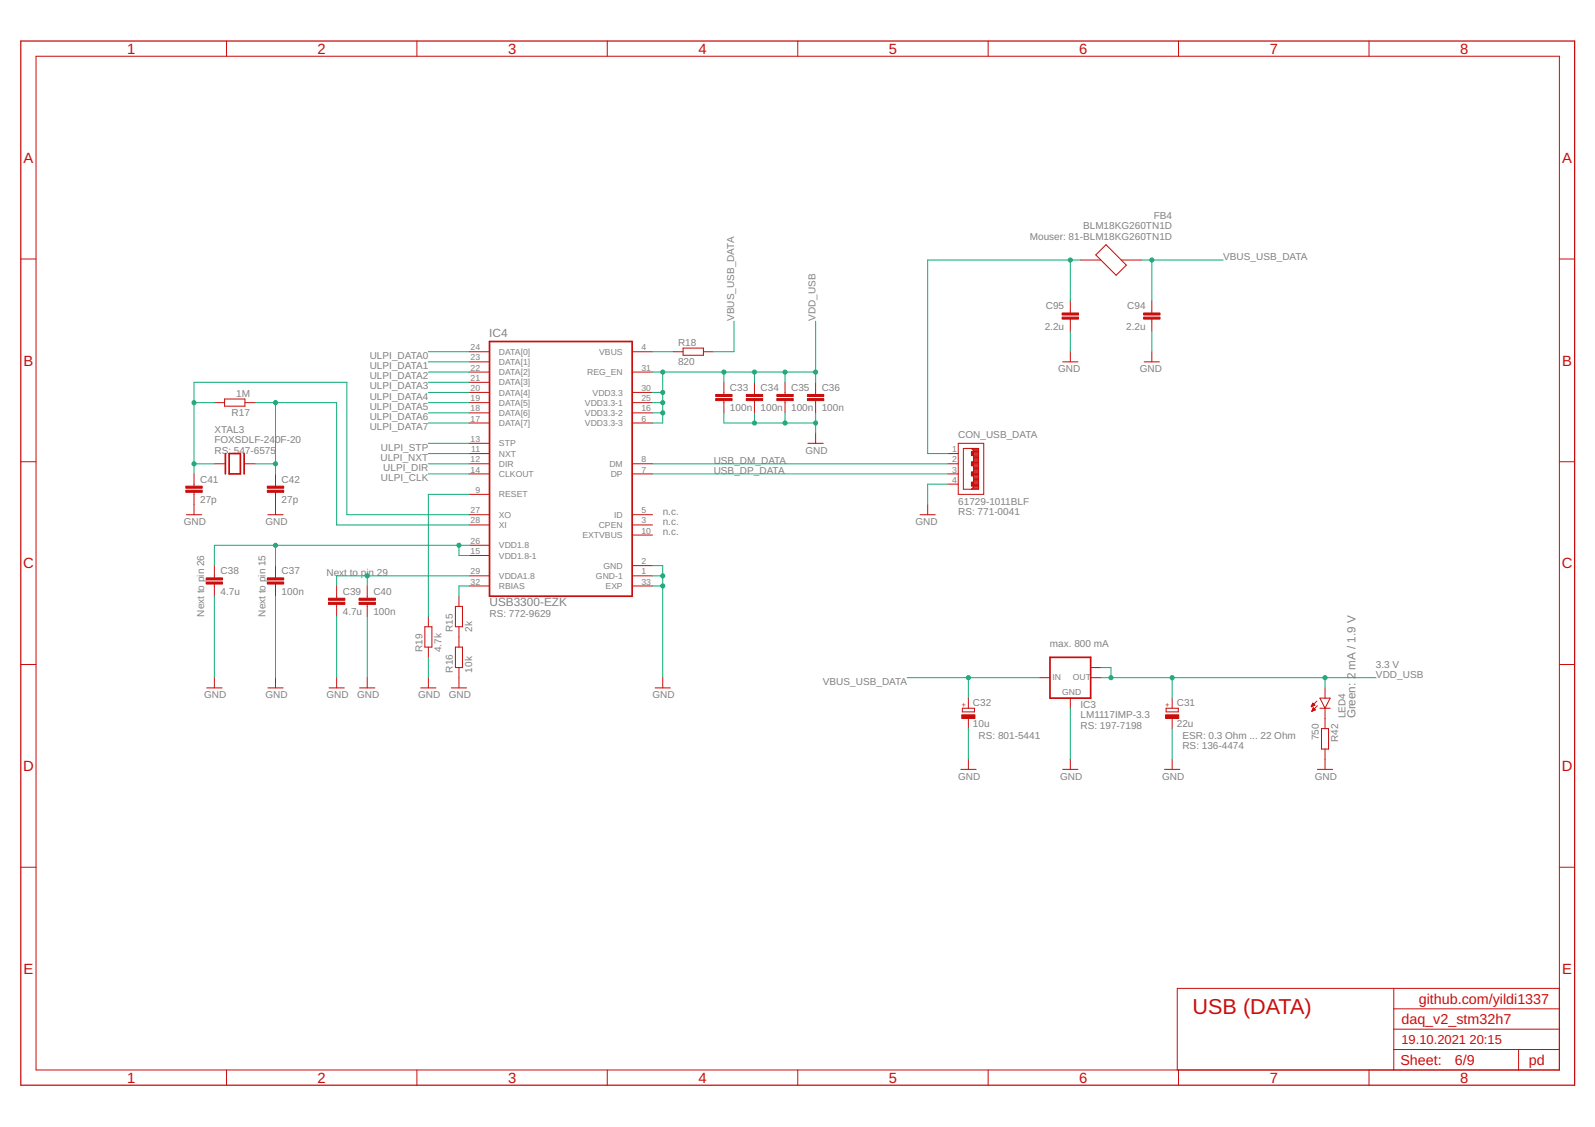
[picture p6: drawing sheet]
<svg xmlns="http://www.w3.org/2000/svg" width="297mm" height="210mm" viewBox="0 0 297 210" stroke-linecap="round" stroke-linejoin="round" font-family="sans-serif">
<g fill="none" stroke="#c90d0c" stroke-width=".19">
<path d="M6.7 10.5h283.7v188.8h-283.7zM42.2 7.6v2.9M77.6 7.6v2.9M113.1 7.6v2.9M148.6 7.6v2.9M184 7.6v2.9M219.5 7.6v2.9M255 7.6v2.9M3.9 48.2h2.8M199.3 56v2.3M199.3 59.4v2.3M201.2 48.4h3.8"/>
<path d="M204.1 47.5l1.9-1.9 3.8 3.8-1.9 1.9zM208.8 48.4h3.8M214.5 56v2.3M214.5 59.4v2.3M290.4 48.2h2.8M39.9 75h1.9M41.8 74.3h3.8v1.3h-3.8zM45.6 75h1.9M87.4 67.4h3.8M87.4 69.3h3.8M87.4 71.2h3.8M87.4 73.1h3.8"/>
<path d="M87.4 75h3.8M87.4 76.9h3.8M87.4 78.8h3.8M87.4 65.5h3.8M117.7 69.3h3.8M117.7 73.1h3.8M117.7 75h3.8M117.7 76.9h3.8M117.7 78.8h3.8M117.7 65.5h3.8M125.3 65.5h1.9M127.2 64.8h3.8v1.4h-3.8z"/>
<path d="M131 65.5h1.9M134.8 71.2v2.3M134.8 74.6v2.3M140.5 71.2v2.3M140.5 74.6v2.3M146.2 71.2v2.3M146.2 74.6v2.3M151.9 71.2v2.3M151.9 74.6v2.3M197.9 67.4h2.8M199.3 65.5v1.9M213.1 67.4h2.8"/>
<path d="M214.5 65.5v1.9M3.9 86h2.8M34.7 95.9h2.8M36.1 88.3v2.3M36.1 91.7v4.2M39.9 86.4h1.9M45.6 86.4h1.9M49.9 95.9h2.8M51.3 88.3v2.3M51.3 91.7v4.2M87.4 97.8h3.8M87.4 86.4h3.8"/>
<path d="M87.4 88.3h3.8M87.4 95.9h3.8M87.4 84.5h3.8M87.4 92.1h3.8M87.4 82.6h3.8M117.7 97.8h3.8M117.7 86.4h3.8M117.7 88.3h3.8M117.7 99.7h3.8M117.7 95.9h3.8M150.5 82.6h2.8M151.9 80.7v1.9"/>
<path d="M171.3 95.9h2.9M172.8 94v1.9M176.6 86.4h1.9M176.6 88.3h1.9M176.6 84.5h1.9M176.6 90.2h1.9M178.5 82.6h4.7v9.5h-4.7zM179.4 83.5h2.8v7.6h-2.8zM180.9 83.5l.4 .4v6.8M181 91h1.2M181 83.6h1.2M181.1 90.9h1.1"/>
<path d="M181.2 83.8h1M181.3 86h.9M181.3 90.7l-.4 .4M181.3 90.7h.9M181.3 90.6h.9M181.3 90.4h.9M181.3 90.3h.9M181.3 90.1h.9M181.3 89.9h.9M181.3 89.8h.9M181.3 89.6h.9M181.3 89.5h.9"/>
<path d="M181.3 89.3h.9M181.3 89.2h.9M181.3 89h.9M181.3 88.8h.9M181.3 88.7h.9M181.3 88.5h.9M181.3 88.4h.9M181.3 88.2h.9M181.3 88.1h.9M181.3 87.9h.9M181.3 87.7h.9M181.3 87.6h.9"/>
<path d="M181.3 87.4h.9M181.3 87.2h.9M181.3 87.1h.9M181.3 86.9h.9M181.3 86.8h.9M181.3 86.6h.9M181.3 86.5h.9M181.3 86.3h.9M181.3 86.1h.9M181.3 85.8h.9M181.3 85.7h.9M181.3 85.5h.9"/>
<path d="M181.3 85.4h.9M181.3 85.2h.9M181.3 85h.9M181.3 84.9h.9M181.3 84.7h.9M181.3 84.6h.9M181.3 84.4h.9M181.3 84.2h.9M181.3 84.1h.9M181.3 83.9h.9M290.4 86h2.8M39.9 105.3v2.3"/>
<path d="M39.9 108.8v2.2M51.3 105.3v2.3M51.3 108.8v2.2M62.7 109.1v2.3M62.7 112.6v2.2M68.4 109.1v2.3M68.4 112.6v2.2M79.1 116.7h1.3v3.8h-1.3zM79.8 114.8v1.9M84.8 112.9h1.3v3.8h-1.3zM85.5 111v1.9M85.5 116.7v3.8"/>
<path d="M87.4 101.6h3.8M87.4 103.5h3.8M87.4 107.3h3.8M87.4 109.1h3.8M117.7 107.3h3.8M117.7 109.1h3.8M117.7 105.3h3.8M3.9 123.8h2.8M38.5 128.1h2.9M39.9 126.2v1.9M49.9 128.1h2.8M51.3 126.2v1.9"/>
<path d="M61.3 128.1h2.8M62.7 126.2v1.9M67 128.1h2.8M68.4 126.2v1.9M78.4 128.1h2.8M79.8 120.5v1.9M79.8 126.2v1.9M84.1 128.1h2.8M84.8 120.5h1.3v3.8h-1.3zM85.5 124.3v3.8M122 128.1h2.8M123.4 126.2v1.9"/>
<path d="M179.2 131.9h2.3v.7h-2.3zM180.3 130v1.9M180.3 133.8v1.9M193.6 126.2h1.9M199.3 130v1.9M203.1 124.3h1.9M203.1 126.2h1.9M217.2 131.9h2.2v.7h-2.2zM218.3 130v1.9M218.3 133.8v1.9M244.2 131.6h.1M244.2 131.5h.3"/>
<path d="M244.3 131.4h.4M244.3 131.3h.6M244.3 132.4h.2M244.3 131.3h.5M244.4 132.3h.2M244.4 131.2h.3M244.4 132.2h.4M244.4 131.1h.2M244.4 132.2h.5M244.5 131h.1M244.5 132.1h.4M244.5 132h.3"/>
<path d="M244.5 131.9h.2M244.6 131.8l.4 .4-.7 .3zM244.6 131.8h.1M244.9 131.3l-.4-.3-.3 .6M244.9 131.3l-.7 .3M245.2 130.6l-1 1M245.3 131.4l-1 1.1M245.8 131.9h1.9M245.8 130h1.9l-.9 1.9zM246.1 135.7h1.3v3.8h-1.3zM246.8 128.1v1.9M246.8 131.9v3.8"/>
<path d="M246.8 139.5v3.8M290.4 123.8h2.8M178.9 143.3h2.9M180.3 141.4v1.9M197.9 143.3h2.8M199.3 141.4v1.9M216.9 143.3h2.8M218.3 141.4v1.9M245.3 143.3h2.9M3.9 161.5h2.8M290.4 161.5h2.8M42.2 199.3v2.8"/>
<path d="M77.6 199.3v2.8M113.1 199.3v2.8M148.6 199.3v2.8M184 199.3v2.8M219.5 199.3v2.8M255 199.3v2.8M259.6 195.5h30.8M259.6 184.1v15.2M259.6 191.7h30.8M259.6 187.9h30.8M282.8 195.5v3.8M290.4 184.1h-71.2v15.2"/>
</g>
<path d="M3.9 7.6h289.3v194.5h-289.3z" fill="none" stroke="#c90d0c" stroke-width=".23"/>
<path d="M91.2 63.6h26.5v47.4h-26.5zM42 84.5v3.8M42.7 84.5h2.1v3.8h-2.1zM45.5 84.5v3.8M195.5 122.4h7.6v7.6h-7.6z" fill="none" stroke="#c90d0c" stroke-width=".32"/>
<g fill="#c90d0c" stroke="#c90d0c" stroke-width=".19">
<path d="M133.3 74.2h3v.4h-3z"/>
<path d="M133.3 73.5h3v.4h-3z"/>
<path d="M139 74.2h3v.4h-3z"/>
<path d="M139 73.5h3v.4h-3z"/>
<path d="M144.7 74.2h3v.4h-3z"/>
<path d="M144.7 73.5h3v.4h-3z"/>
<path d="M150.4 74.2h3v.4h-3z"/>
<path d="M150.4 73.5h3v.4h-3z"/>
<path d="M49.8 108.4h3v.4h-3z"/>
<path d="M49.8 107.6h3v.4h-3z"/>
<path d="M38.4 108.4h3v.4h-3z"/>
<path d="M38.4 107.6h3v.4h-3z"/>
<path d="M61.2 112.2h3v.4h-3z"/>
<path d="M61.2 111.4h3v.4h-3z"/>
<path d="M66.9 112.2h3v.4h-3z"/>
<path d="M66.9 111.4h3v.4h-3z"/>
<path d="M34.6 91.3h3.1v.4h-3.1z"/>
<path d="M34.6 90.6h3.1v.3h-3.1z"/>
<path d="M49.8 91.3h3v.4h-3z"/>
<path d="M49.8 90.6h3v.3h-3z"/>
<path d="M217.1 133.1h2.4v.7h-2.4z"/>
<path d="M179.1 133.1h2.5v.7h-2.5z"/>
<path d="M180.9 84.1h.4v.8h-.4z"/>
<path d="M180.9 86h.4v.8h-.4z"/>
<path d="M180.9 87.9h.4v.7h-.4z"/>
<path d="M180.9 89.8h.4v.8h-.4z"/>
<path d="M213 59.1h3v.3h-3z"/>
<path d="M213 58.3h3v.4h-3z"/>
<path d="M197.8 59.1h3.1v.3h-3.1z"/>
<path d="M197.8 58.3h3.1v.4h-3.1z"/>
</g>
<g fill="none" stroke="#0dab76" stroke-width=".19">
<path d="M136.7 59.8v5.7h-3.8M151.9 59.8v11.4M199.3 48.4v7.6M201.2 48.4h-28.4v36.1h3.8M212.6 48.4h15.2M214.5 48.4v7.6M36.1 75h3.8M47.5 75h15.2v22.8h24.7M51.3 75v13.3M79.8 78.8h7.6M79.8 65.5h7.6M79.8 67.4h7.6"/>
<path d="M79.8 69.3h7.6M79.8 71.2h7.6M79.8 73.1h7.6M79.8 75h7.6M79.8 76.9h7.6M121.5 65.5h3.8M121.5 69.3h30.4M121.5 73.1h1.9M121.5 75h1.9M121.5 76.9h1.9M123.4 69.3v9.5h-1.9M134.8 69.3v1.9"/>
<path d="M134.8 76.9v1.9h17.1M140.5 69.3v1.9M140.5 76.9v1.9M146.2 69.3v1.9M146.2 76.9v1.9M151.9 76.9v3.8M199.3 61.7v3.8M214.5 61.7v3.8M36.1 88.3v-17.1h28.5v24.7h22.8M36.1 86.4h3.8M47.5 86.4h3.8M79.8 82.6h7.6"/>
<path d="M79.8 84.5h7.6M79.8 86.4h7.6M79.8 88.3h7.6M87.4 92.1h-7.6v22.7M121.5 86.4h55.1M121.5 88.3h55.1M176.6 90.2h-3.8v3.8M39.9 111v15.2M51.3 101.6v3.7M51.3 111v15.2M62.7 114.8v11.4M68.4 107.3v1.8"/>
<path d="M68.4 114.8v11.4M85.5 101.6v1.9h1.9M87.4 109.1h-1.9v1.9M87.4 107.3h-24.7v1.8M87.4 101.6h-47.5v3.7M121.5 109.1h1.9M121.5 105.3h1.9v20.9M121.5 107.3h1.9M79.8 122.4v3.8M169 126.2h24.6M180.3 126.2v3.8M180.3 135.7v5.7"/>
<path d="M199.3 131.9v9.5M205 126.2h51.2M205 124.3h1.9v1.9M218.3 126.2v3.8M218.3 135.7v5.7M246.8 126.2v1.9"/>
</g>
<g fill="#0dab76" stroke="#0dab76" stroke-width=".19">
<circle cx="123.4" cy="109.1" r=".38"/>
<circle cx="123.4" cy="107.3" r=".38"/>
<circle cx="140.5" cy="78.8" r=".38"/>
<circle cx="151.9" cy="78.8" r=".38"/>
<circle cx="146.2" cy="78.8" r=".38"/>
<circle cx="123.4" cy="75" r=".38"/>
<circle cx="123.4" cy="76.9" r=".38"/>
<circle cx="140.5" cy="69.3" r=".38"/>
<circle cx="146.2" cy="69.3" r=".38"/>
<circle cx="134.8" cy="69.3" r=".38"/>
<circle cx="123.4" cy="73.1" r=".38"/>
<circle cx="123.4" cy="69.3" r=".38"/>
<circle cx="151.9" cy="69.3" r=".38"/>
<circle cx="206.9" cy="126.2" r=".38"/>
<circle cx="218.3" cy="126.2" r=".38"/>
<circle cx="246.8" cy="126.2" r=".38"/>
<circle cx="85.5" cy="101.6" r=".38"/>
<circle cx="51.3" cy="101.6" r=".38"/>
<circle cx="68.4" cy="107.3" r=".38"/>
<circle cx="36.1" cy="75" r=".38"/>
<circle cx="36.1" cy="86.4" r=".38"/>
<circle cx="51.3" cy="75" r=".38"/>
<circle cx="51.3" cy="86.4" r=".38"/>
<circle cx="180.3" cy="126.2" r=".38"/>
<circle cx="214.5" cy="48.4" r=".38"/>
<circle cx="199.3" cy="48.4" r=".38"/>
</g>
<text font-size="4" fill="#c90d0c" x="222.1" y="188.8">USB (DATA)</text>
<g font-size="2.8" fill="#c90d0c">
<text x="23.7" y="10">1</text>
<text x="59.1" y="10">2</text>
<text x="94.6" y="10">3</text>
<text x="130.1" y="10">4</text>
<text x="165.5" y="10">5</text>
<text x="201" y="10">6</text>
<text x="236.5" y="10">7</text>
<text x="271.9" y="10">8</text>
<text x="4.4" y="30.3">A</text>
<text x="290.9" y="30.3">A</text>
<text x="4.4" y="68.1">B</text>
<text x="290.9" y="68.1">B</text>
<text x="4.3" y="105.8">C</text>
<text x="290.8" y="105.8">C</text>
<text x="4.3" y="143.6">D</text>
<text x="290.8" y="143.6">D</text>
<text x="4.4" y="181.4">E</text>
<text x="290.9" y="181.4">E</text>
<text x="23.7" y="201.7">1</text>
<text x="59.1" y="201.7">2</text>
<text x="94.6" y="201.7">3</text>
<text x="130.1" y="201.7">4</text>
<text x="165.5" y="201.7">5</text>
<text x="201" y="201.7">6</text>
<text x="236.5" y="201.7">7</text>
<text x="271.9" y="201.7">8</text>
</g>
<g font-size="2.7" fill="#c90d0c">
<text x="261" y="190.7">daq_v2_stm32h7</text>
<text x="264.2" y="186.9">github.com/yildi1337</text>
<text x="260.8" y="198.4">Sheet:</text>
<text x="271" y="198.3">6/9</text>
<text x="284.7" y="198.3">pd</text>
</g>
<g font-size="2.4" fill="#c90d0c">
<text x="261" y="194.5">19.10.2021</text>
<text x="273.7" y="194.5">20:15</text>
</g>
<g font-size="2.2" fill="#808080">
<text x="91.1" y="62.8">IC4</text>
<text x="91.2" y="112.9">USB3300-EZK</text>
<text x="252.5" y="133.8" transform="rotate(-90 252.5 133.8)">Green: 2 mA / 1.9 V</text>
</g>
<g font-size="1.9" fill="#808080">
<text x="214.9" y="40.8">FB4</text>
<text x="191.8" y="44.6">Mouser: 81-BLM18KG260TN1D</text>
<text x="201.7" y="42.7">BLM18KG260TN1D</text>
<text x="227.8" y="48.4">VBUS_USB_DATA</text>
<text x="136.7" y="59.8" transform="rotate(-90 136.7 59.8)">VBUS_USB_DATA</text>
<text x="151.9" y="59.8" transform="rotate(-90 151.9 59.8)">VDD_USB</text>
<text x="194.8" y="57.6">C95</text>
<text x="209.9" y="57.6">C94</text>
<text x="126.3" y="64.4">R18</text>
<text x="194.6" y="61.4">2.2u</text>
<text x="209.7" y="61.4">2.2u</text>
<text x="68.9" y="66.8">ULPI_DATA0</text>
<text x="68.9" y="68.7">ULPI_DATA1</text>
<text x="68.9" y="70.6">ULPI_DATA2</text>
<text x="126.3" y="68">820</text>
<text x="197.1" y="69.3">GND</text>
<text x="212.3" y="69.3">GND</text>
<text x="43.1" y="77.4">R17</text>
<text x="44" y="73.9">1M</text>
<text x="68.9" y="72.5">ULPI_DATA3</text>
<text x="68.9" y="74.4">ULPI_DATA4</text>
<text x="68.9" y="76.3">ULPI_DATA5</text>
<text x="135.9" y="76.6">100n</text>
<text x="135.9" y="72.8">C33</text>
<text x="141.6" y="76.6">100n</text>
<text x="141.6" y="72.8">C34</text>
<text x="147.3" y="76.6">100n</text>
<text x="147.3" y="72.8">C35</text>
<text x="153" y="76.6">100n</text>
<text x="153" y="72.8">C36</text>
<text x="39.9" y="82.6">FOXSDLF-240F-20</text>
<text x="39.9" y="80.7">XTAL3</text>
<text x="68.9" y="78.2">ULPI_DATA6</text>
<text x="68.9" y="80.1">ULPI_DATA7</text>
<text x="70.9" y="83.9">ULPI_STP</text>
<text x="178.4" y="81.6">CON_USB_DATA</text>
<text x="37.3" y="89.9">C41</text>
<text x="39.9" y="84.5">RS</text>
<text x="42.5" y="84.5">:</text>
<text x="43.5" y="84.5">54</text>
<text x="45.6" y="84.5">7-6575</text>
<text x="52.5" y="89.9">C42</text>
<text x="70.8" y="85.8">ULPI_NXT</text>
<text x="70.9" y="89.6">ULPI_CLK</text>
<text x="71.4" y="87.7">ULPI_DIR</text>
<text x="132.9" y="86.4">USB_DM_DATA</text>
<text x="132.9" y="88.3">USB_DP_DATA</text>
<text x="150" y="84.5">GND</text>
<text x="37.3" y="93.7">27p</text>
<text x="52.5" y="93.7">27p</text>
<text x="123.4" y="95.9">n.c.</text>
<text x="178.4" y="94">61729-1011BLF</text>
<text x="178.5" y="95.9">RS: 771-0041</text>
<text x="34.2" y="97.8">GND</text>
<text x="49.4" y="97.8">GND</text>
<text x="123.4" y="97.8">n.c.</text>
<text x="123.4" y="99.7">n.c.</text>
<text x="170.5" y="97.8">GND</text>
<text x="41.1" y="107">C38</text>
<text x="52.5" y="107">C37</text>
<text x="60.8" y="107.2">Next to pin 29</text>
<text x="41.1" y="110.8">4.7u</text>
<text x="52.5" y="110.8">100n</text>
<text x="63.8" y="110.8">C39</text>
<text x="69.5" y="110.8">C40</text>
<text x="38" y="114.8" transform="rotate(-90 38 114.8)">Next to pin 26</text>
<text x="49.4" y="114.8" transform="rotate(-90 49.4 114.8)">Next to pin 15</text>
<text x="63.8" y="114.6">4.7u</text>
<text x="69.5" y="114.6">100n</text>
<text x="84.3" y="117.7" transform="rotate(-90 84.3 117.7)">R15</text>
<text x="87.9" y="117.7" transform="rotate(-90 87.9 117.7)">2k</text>
<text x="91.2" y="114.8">RS: 772-9629</text>
<text x="78.7" y="121.5" transform="rotate(-90 78.7 121.5)">R19</text>
<text x="82.2" y="121.5" transform="rotate(-90 82.2 121.5)">4.7k</text>
<text x="84.3" y="125.3" transform="rotate(-90 84.3 125.3)">R16</text>
<text x="87.9" y="125.3" transform="rotate(-90 87.9 125.3)">10k</text>
<text x="195.5" y="120.5">max. 800 mA</text>
<text x="256.3" y="124.3">3.3 V</text>
<text x="38" y="130">GND</text>
<text x="49.4" y="130">GND</text>
<text x="60.8" y="130">GND</text>
<text x="66.5" y="130">GND</text>
<text x="77.9" y="130">GND</text>
<text x="83.6" y="130">GND</text>
<text x="121.5" y="130">GND</text>
<text x="153.2" y="127.6">VBUS_USB_DATA</text>
<text x="181.2" y="131.6">C32</text>
<text x="201.2" y="131.9">IC3</text>
<text x="219.2" y="131.6">C31</text>
<text x="256.3" y="126.2">VDD_USB</text>
<text x="181.2" y="135.3">10u</text>
<text x="182.2" y="137.6">RS: 801-5441</text>
<text x="201.2" y="135.7">RS: 197-7198</text>
<text x="201.2" y="133.8">LM1117IMP-3.3</text>
<text x="219.2" y="135.3">22u</text>
<text x="220.2" y="137.6">ESR: 0.3 Ohm ... 22 Ohm</text>
<text x="245.6" y="137.9" transform="rotate(-90 245.6 137.9)">750</text>
<text x="250.6" y="133.8" transform="rotate(-90 250.6 133.8)">LED4</text>
<text x="220.2" y="139.5">RS: 136-4474</text>
<text x="249.2" y="138.2" transform="rotate(-90 249.2 138.2)">R42</text>
<text x="178.5" y="145.2">GND</text>
<text x="197.4" y="145.2">GND</text>
<text x="216.4" y="145.2">GND</text>
<text x="244.9" y="145.2">GND</text>
</g>
<g font-size="1.6" fill="#808080">
<text x="87.6" y="65.2">24</text>
<text x="119.5" y="65.2">4</text>
<text x="87.6" y="67.1">23</text>
<text x="87.6" y="69">22</text>
<text x="87.6" y="70.9">21</text>
<text x="92.9" y="68">DATA[1]</text>
<text x="92.9" y="69.9">DATA[2]</text>
<text x="92.9" y="71.8">DATA[3]</text>
<text x="92.9" y="66.1">DATA[0]</text>
<text x="109.4" y="69.9">REG_EN</text>
<text x="111.6" y="66.1">VBUS</text>
<text x="119.5" y="69">31</text>
<text x="87.6" y="72.8">20</text>
<text x="87.6" y="74.7">19</text>
<text x="87.6" y="76.6">18</text>
<text x="92.9" y="73.7">DATA[4]</text>
<text x="92.9" y="75.6">DATA[5]</text>
<text x="92.9" y="77.5">DATA[6]</text>
<text x="108.9" y="75.6">VDD3.3-1</text>
<text x="108.9" y="77.5">VDD3.3-2</text>
<text x="110.4" y="73.7">VDD3.3</text>
<text x="119.5" y="72.8">30</text>
<text x="119.5" y="74.7">25</text>
<text x="119.5" y="76.6">16</text>
<text x="87.6" y="78.5">17</text>
<text x="87.6" y="82.3">13</text>
<text x="92.9" y="79.4">DATA[7]</text>
<text x="92.9" y="83.1">STP</text>
<text x="108.9" y="79.4">VDD3.3-3</text>
<text x="119.5" y="78.5">6</text>
<text x="87.6" y="86.1">12</text>
<text x="87.6" y="88">14</text>
<text x="87.8" y="84.2">11</text>
<text x="92.9" y="86.9">DIR</text>
<text x="92.9" y="88.8">CLKOUT</text>
<text x="92.9" y="85">NXT</text>
<text x="113.5" y="86.9">DM</text>
<text x="113.7" y="88.8">DP</text>
<text x="119.5" y="86.1">8</text>
<text x="119.5" y="88">7</text>
<text x="177.3" y="84.2">1</text>
<text x="177.3" y="86.1">2</text>
<text x="177.3" y="88">3</text>
<text x="177.3" y="89.9">4</text>
<text x="87.6" y="95.6">27</text>
<text x="88.5" y="91.8">9</text>
<text x="92.9" y="92.6">RESET</text>
<text x="119.5" y="95.6">5</text>
<text x="87.6" y="97.5">28</text>
<text x="87.6" y="101.3">26</text>
<text x="92.9" y="98.3">XI</text>
<text x="92.9" y="96.4">XO</text>
<text x="108.5" y="100.2">EXTVBUS</text>
<text x="111.5" y="98.3">CPEN</text>
<text x="114.4" y="96.4">ID</text>
<text x="119.5" y="97.5">3</text>
<text x="119.5" y="99.4">10</text>
<text x="87.6" y="103.2">15</text>
<text x="87.6" y="107">29</text>
<text x="92.9" y="102.1">VDD1.8</text>
<text x="92.9" y="104">VDD1.8-1</text>
<text x="92.9" y="107.8">VDDA1.8</text>
<text x="111" y="107.8">GND-1</text>
<text x="112.4" y="105.9">GND</text>
<text x="119.5" y="105.1">2</text>
<text x="119.5" y="107">1</text>
<text x="87.6" y="108.9">32</text>
<text x="92.9" y="109.7">RBIAS</text>
<text x="112.8" y="109.7">EXP</text>
<text x="119.5" y="108.9">33</text>
<text x="196" y="126.7">IN</text>
<text x="197.8" y="129.4">GND</text>
<text x="199.8" y="126.7">OUT</text>
</g>
<g font-size="1.3" fill="#c90d0c">
<text x="179.9" y="131.6" transform="rotate(-90 179.9 131.6)">+</text>
<text x="217.9" y="131.6" transform="rotate(-90 217.9 131.6)">+</text>
</g>
</svg>
